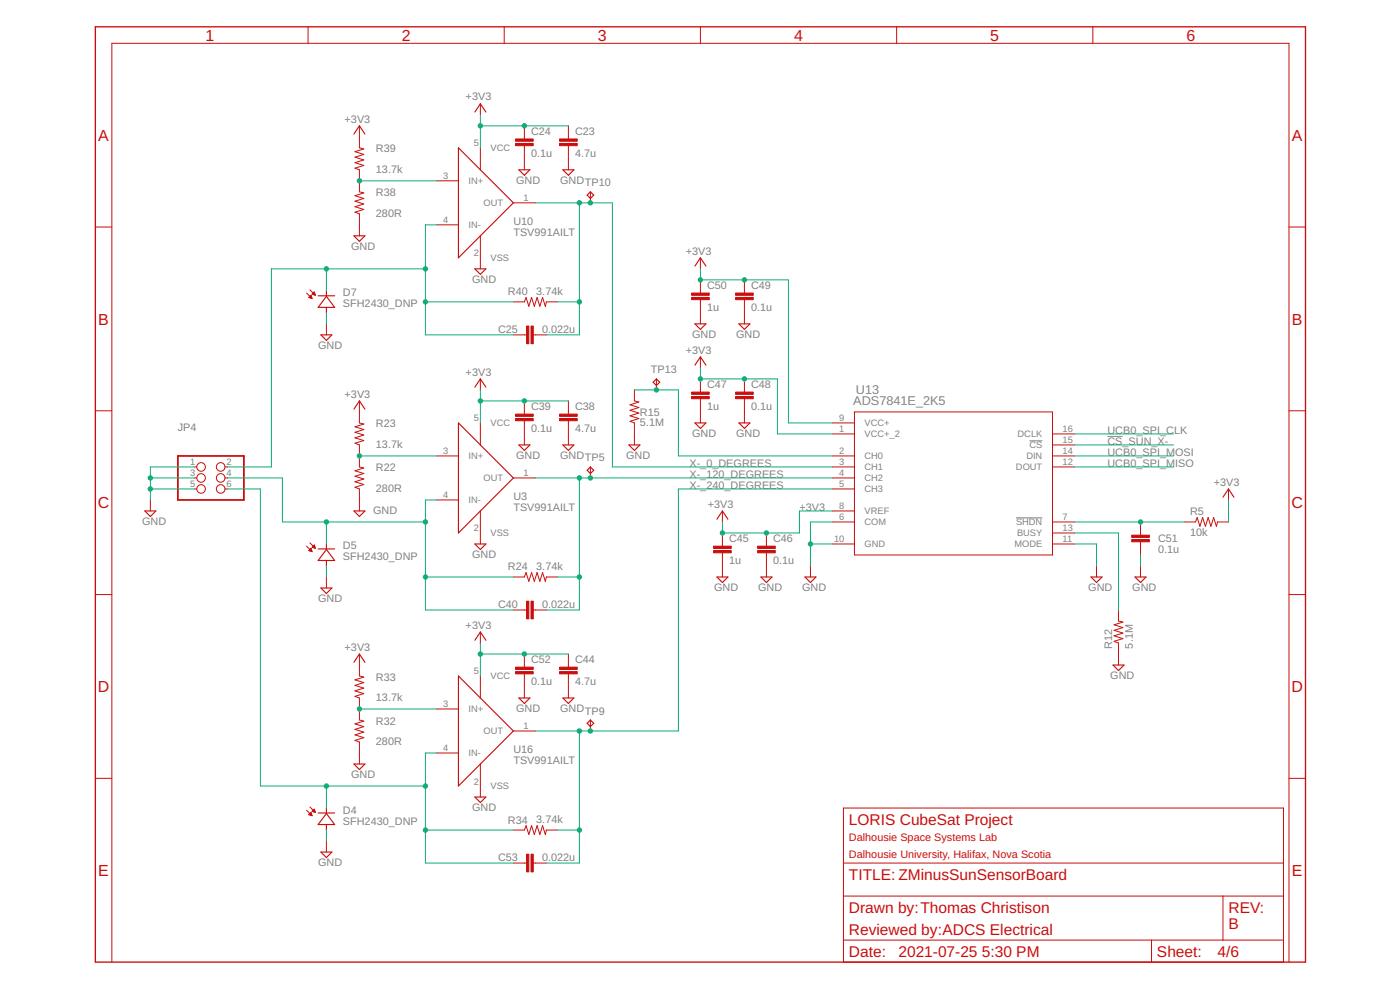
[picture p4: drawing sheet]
<svg xmlns="http://www.w3.org/2000/svg" width="420mm" height="297mm" viewBox="0 0 420 297" stroke-linecap="round" stroke-linejoin="round" font-family="sans-serif">
<path d="M308.9 132.3h3.9M332.4 130.9h4.5M304.9 155.4h7.9" fill="none" stroke="#808080" stroke-width=".3"/>
<g fill="none" stroke="#c90d0c" stroke-width=".3">
<path d="M92.5 8v5M151.3 8v5M210.2 8v5M269.1 8v5M328 8v5M107.9 37.7v6.6l1.3 .4-2.7 .8 2.7 .8-2.7 .9 2.7 .8-2.7 .8 2.7 .8-2.7 .9 1.4 .4v6.7l1.3 .3-2.7 .8 2.7 .8-2.7 .9 2.7 .8-2.7 .8 2.7 .8-2.7 .9 1.4 .5v6.6M144.2 31.1v3.3M157.4 37.7v4M170.6 37.7v4M131 54.3h6.6M144.2 44.3v6.6M157.4 43.7v7.2"/>
<path d="M170.6 43.7v7.2M177.2 57.6v3.3M28.6 68.1h5M131 67.5h6.6M144.2 70.8v9.9M154.1 60.9h6.6M210.2 77.4v3.3M386.8 68.1h5M92 87.9l1.3 1.4M92.7 89.3l.6-.7 .4 1zM92.7 89.2h.8M92.9 89h.6"/>
<path d="M93 87l1.3 1.3M93 88.9h.4M93.1 89.4h.5M93.2 88.7h.2M93.6 89.6h.1M93.7 88.3l.6-.7 .4 1zM93.7 88.2h.8M93.9 88.1h.6M94 88.4h.6M94 87.9h.4M94.2 87.7h.2M94.5 88.6h.1"/>
<path d="M98 97.2v3.3M154.1 90.6h3.3l.5-1.3 .8 2.6 .8-2.6 .9 2.6 .8-2.6 .8 2.6 .8-2.6 .9 2.6 .3-1.3h3.3M210.2 84v3.9M210.2 89.9v7.3M223.4 84v3.9M223.4 89.9v7.3M144.2 113.7v3.3M154.1 100.5h4M160 100.5h4M190.4 117v3.3l1.3 .3-2.6 .9 2.6 .8-2.6 .8 2.6 .8-2.6 .9 2.6 .8-2.6 .8 1.3 .5v6.6M197 113.7v3.3M210.2 107.1v3.3"/>
<path d="M210.2 113.7v3.9M210.2 119.6v7.3M223.4 113.7v3.9M223.4 119.6v7.3M28.6 123.3h5M107.9 120.3v6.6l1.3 .3-2.7 .9 2.7 .8-2.7 .8 2.7 .8-2.7 .9 2.7 .8-2.7 .8 1.4 .5v6.6l1.3 .3-2.7 .8 2.7 .9-2.7 .8 2.7 .8-2.7 .8 2.7 .9-2.7 .8 1.4 .5v6.6M131 136.8h6.6M144.2 126.9v6.6M157.4 120.3v3.9M157.4 126.2v7.3M170.6 120.3v3.9M170.6 126.2v7.3"/>
<path d="M249.8 130.2h6.6M249.8 136.8h6.6M249.8 126.9h6.6M256.4 123.6h59.5v42.9h-59.5zM315.9 130.2h6.6M315.9 136.8h6.6M315.9 133.5h6.6M386.8 123.3h5M45.1 150v3.3M58.3 140.1h.8M58.3 143.4h.8M58.3 146.7h.8"/>
<path d="M67.5 140.1h.7M67.5 143.4h.7M67.5 146.7h.7M131 150h6.6M144.2 153.3v9.9M154.1 143.4h6.6M177.2 140.1v3.3M216.8 153.3v3.3M216.8 159.9v4M230 159.9v4M249.8 140.1h6.6M249.8 143.4h6.6"/>
<path d="M249.8 146.7h6.6M249.8 156.6h6.6M249.8 153.3h6.6M315.9 140.1h6.6M315.9 156.6h6.6M315.9 159.9h6.6M342.3 156.6v4M355.5 156.6h3.3l.5-1.3 .8 2.6 .8-2.6 .9 2.6 .8-2.6 .8 2.6 .8-2.6 .9 2.6 .3-1.3h3.3M368.7 146.7v3.3M28.6 178.4h5M92 163.9l1.3 1.3M92.7 165.2l.6-.7 .4 1z"/>
<path d="M92.8 165.1h.7M92.8 165.2h.8M92.9 164.9h.6M93 162.9l1.3 1.3M93.1 164.7h.3M93.3 164.6h.1M93.3 165.4h.3M93.8 164.3h.8M93.8 164.1h.7M94 163.9h.4M94.1 163.7h.3M94.3 163.6h.1"/>
<path d="M94.3 164.4h.3M94.3 163.5l.4 1-1-.3zM98 173.1v3.3M154.1 173.1h3.3l.5-1.3 .8 2.6 .8-2.6 .9 2.6 .8-2.6 .8 2.6 .8-2.6 .9 2.6 .3-1.3h3.3M216.8 165.9v7.2M230 165.9v7.2M243.2 169.8v3.3M249.8 163.2h6.6M315.9 163.2h6.6M329.1 169.8v3.3M342.3 162.6v3.9M342.3 169.8v3.3"/>
<path d="M386.8 178.4h5M107.9 196.2v6.6l1.3 .4-2.7 .8 2.7 .8-2.7 .8 2.7 .9-2.7 .8 2.7 .8-2.7 .8 1.4 .5v6.6l1.3 .4-2.7 .8 2.7 .8-2.7 .8 2.7 .9-2.7 .8 2.7 .8-2.7 .8 1.4 .5v6.6M144.2 189.6v3.3M154.1 183h4M157.4 196.2v4M160 183h4M170.6 196.2v4M335.7 183v3.3l1.3 .3-2.7 .9 2.7 .8-2.7 .8 2.7 .8-2.7 .9 2.7 .8-2.7 .8 1.4 .5v6.6M131 212.7h6.6M144.2 202.8v6.6M154.1 219.3h6.6M157.4 202.2v7.2"/>
<path d="M170.6 202.2v7.2M177.2 216v3.3M28.6 233.5h5M131 225.9h6.6M144.2 229.2v9.9M386.8 233.5h5M92 243.1l1.3 1.3M92.7 244.4l.6-.6 .4 1M92.7 244.4l1 .4M92.7 244.4h.9M92.8 244.3h.7M93 242.1l1.3 1.3"/>
<path d="M93 244.1h.4M93.2 244.6h.4M93.2 243.9h.2M93.6 244.8h.1M93.7 243.4l.6-.6 .4 1zM93.7 243.4h.8M93.8 243.3h.7M94 243.1h.4M94.1 243.6h.5M94.2 242.9h.2M94.6 243.8h.1M98 252.3v3.4"/>
<path d="M154.1 259h4M154.1 249h3.3l.5-1.3 .8 2.7 .8-2.7 .9 2.7 .8-2.7 .8 2.7 .8-2.7 .9 2.7 .3-1.4h3.3M160 259h4M253.1 242.4h132.1v46.3h-132.1zM253.1 259h132.1M253.1 268.9h132.1M367 268.9v13.2M33.6 288.7v-275.7h353.2v275.7M253.1 282.1h132.1M345.6 282.1v6.6"/>
<circle cx="60.3" cy="143.4" r="1.29"/>
<circle cx="60.3" cy="146.7" r="1.29"/>
<circle cx="60.3" cy="140.1" r="1.29"/>
<circle cx="66.2" cy="143.4" r="1.29"/>
<circle cx="66.2" cy="140.1" r="1.29"/>
<circle cx="66.2" cy="146.7" r="1.29"/>
</g>
<g fill="#c90d0c" stroke="#c90d0c" stroke-width=".3">
<path d="M214.2 165.2h5.3v.7h-5.3z"/>
<path d="M214.2 163.9h5.3v.6h-5.3z"/>
<path d="M227.4 165.2h5.3v.7h-5.3z"/>
<path d="M227.4 163.9h5.3v.6h-5.3z"/>
<path d="M207.6 119h5.3v.6h-5.3z"/>
<path d="M207.6 117.6h5.3v.7h-5.3z"/>
<path d="M220.8 119h5.3v.6h-5.3z"/>
<path d="M220.8 117.6h5.3v.7h-5.3z"/>
<path d="M220.8 89.2h5.3v.7h-5.3z"/>
<path d="M220.8 87.9h5.3v.7h-5.3z"/>
<path d="M207.6 89.2h5.3v.7h-5.3z"/>
<path d="M207.6 87.9h5.3v.7h-5.3z"/>
<path d="M339.6 161.9h5.3v.7h-5.3z"/>
<path d="M339.6 160.6h5.3v.6h-5.3z"/>
<path d="M167.9 43h5.3v.7h-5.3z"/>
<path d="M167.9 41.7h5.3v.7h-5.3z"/>
<path d="M154.7 43h5.3v.7h-5.3z"/>
<path d="M154.7 41.7h5.3v.7h-5.3z"/>
<path d="M159.4 97.8h.6v5.3h-.6z"/>
<path d="M158 97.8h.7v5.3h-.7z"/>
<path d="M167.9 125.6h5.3v.6h-5.3z"/>
<path d="M167.9 124.2h5.3v.7h-5.3z"/>
<path d="M154.7 125.6h5.3v.6h-5.3z"/>
<path d="M154.7 124.2h5.3v.7h-5.3z"/>
<path d="M159.4 180.4h.6v5.3h-.6z"/>
<path d="M158 180.4h.7v5.3h-.7z"/>
<path d="M167.9 201.5h5.3v.7h-5.3z"/>
<path d="M167.9 200.2h5.3v.7h-5.3z"/>
<path d="M154.7 201.5h5.3v.7h-5.3z"/>
<path d="M154.7 200.2h5.3v.7h-5.3z"/>
<path d="M159.4 256.3h.6v5.3h-.6z"/>
<path d="M158 256.3h.7v5.3h-.7z"/>
</g>
<g fill="none" stroke="#c90d0c" stroke-width=".34">
<path d="M142.5 33.6l1.7-2.5 1.6 2.5M106.2 40.2l1.7-2.5 1.6 2.5M137.6 44.3l16.5 16.6-16.5 16.5zM155.7 50.9h3.3l-1.6 1.7zM168.9 50.9h3.3l-1.6 1.7zM177.2 57.6l1 .9-1 1-1-1zM106.2 70.8h3.3l-1.6 1.6zM208.6 79.8l1.6-2.4 1.7 2.4M95.5 88.8h4.9M98 87.3v1.6M98 92.2v1.7M98 88.9l2.4 3.3h-4.9z"/>
<path d="M142.5 80.7h3.3l-1.6 1.6zM208.6 97.2h3.3l-1.7 1.6zM221.8 97.2h3.3l-1.7 1.6zM96.3 100.5h3.3l-1.6 1.6zM142.5 116.2l1.7-2.5 1.6 2.5M196 114.7l1-1 1 1-1 1zM208.6 109.6l1.6-2.5 1.7 2.5M106.2 122.8l1.7-2.5 1.6 2.5M137.6 126.9l16.5 16.5-16.5 16.5zM155.7 133.5h3.3l-1.6 1.6zM168.9 133.5h3.3l-1.6 1.6zM188.7 133.5h3.3l-1.6 1.6z"/>
<path d="M208.6 126.9h3.3l-1.7 1.6zM221.8 126.9h3.3l-1.7 1.6zM43.5 153.3h3.3l-1.7 1.7zM106.2 153.3h3.3l-1.6 1.7zM177.2 140.1l1 1-1 1-1-1zM215.2 155.8l1.6-2.5 1.7 2.5M367 149.2l1.7-2.5 1.6 2.5M95.5 164.7h4.9M96.3 176.4h3.3l-1.6 1.7zM98 163.2v1.7M98 168.2v1.6M98 164.9l2.4 3.3h-4.9z"/>
<path d="M142.5 163.2h3.3l-1.6 1.7zM215.2 173.1h3.3l-1.7 1.7zM228.4 173.1h3.3l-1.7 1.7zM241.6 173.1h3.3l-1.7 1.7zM327.4 173.1h3.3l-1.6 1.7zM340.6 173.1h3.3l-1.6 1.7zM106.2 198.7l1.7-2.5 1.6 2.5M142.5 192.1l1.7-2.5 1.6 2.5M334 199.5h3.3l-1.6 1.7zM137.6 202.8l16.5 16.5-16.5 16.5zM155.7 209.4h3.3l-1.6 1.7zM168.9 209.4h3.3l-1.6 1.7z"/>
<path d="M177.2 216l1 1-1 1-1-1zM106.2 229.2h3.3l-1.6 1.7zM142.5 239.1h3.3l-1.6 1.7zM95.5 243.9h4.9M96.3 255.7h3.3l-1.6 1.6zM98 244.1l2.4 3.3h-4.9zM98 242.4v1.7M98 247.4v1.6"/>
</g>
<path d="M28.6 8h363.2v280.7h-363.2z" fill="none" stroke="#c90d0c" stroke-width=".4"/>
<path d="M53.4 136.8h19.8v13.2h-19.8z" fill="none" stroke="#c90d0c" stroke-width=".53"/>
<g fill="none" stroke="#0dab76" stroke-width=".3">
<path d="M144.2 37.7h26.4M144.2 34.4v9.9M107.9 54.3h23.1M131 67.5h-3.3v33h26.4M160.7 60.9h23.1v79.2h66M173.9 60.9v39.6h-9.9M98 80.7v6.6M98 93.9v3.3M127.7 80.7h-46.3v59.4h-13.2M127.7 90.6h26.4M167.3 90.6h6.6M210.2 80.7v3.3h26.4v42.9h13.2"/>
<path d="M144.2 117v9.9M190.4 117h13.2v19.8h46.2M210.2 110.4v3.3h23.1v16.5h16.5M107.9 136.8h23.1M144.2 120.3h26.4M322.5 130.2h29.7M322.5 136.8h29.7M322.5 133.5h29.7M45.1 146.7h13.2M45.1 143.4h13.2M58.3 140.1h-13.2v9.9M68.2 143.4h16.6v13.2h42.9"/>
<path d="M68.2 146.7h9.9v89.1h49.6M98 156.6v6.6M131 150h-3.3v33h26.4M160.7 143.4h89.1M173.9 143.4v39.6h-9.9M249.8 153.3h-9.9v6.6h-23.1v-3.3M249.8 156.6h-6.6v13.2M249.8 146.7h-46.2v72.6h-42.9M322.5 140.1h29.7M322.5 159.9h13.2v23.1M322.5 156.6h33M368.7 150v6.6"/>
<path d="M98 169.8v3.3M127.7 173.1h26.4M167.3 173.1h6.6M243.2 163.2h6.6M322.5 163.2h6.6v6.6M342.3 166.5v3.3M144.2 192.9v9.9M144.2 196.2h26.4M107.9 212.7h23.1M173.9 219.3v39.7h-9.9M98 235.8v6.6M131 225.9h-3.3v33.1h26.4"/>
<path d="M98 249v3.3M127.7 249h26.4M167.3 249h6.6"/>
</g>
<g fill="#0dab76" stroke="#0dab76" stroke-width=".3">
<circle cx="230" cy="159.9" r=".66"/>
<circle cx="216.8" cy="159.9" r=".66"/>
<circle cx="223.4" cy="84" r=".66"/>
<circle cx="210.2" cy="84" r=".66"/>
<circle cx="223.4" cy="113.7" r=".66"/>
<circle cx="210.2" cy="113.7" r=".66"/>
<circle cx="157.4" cy="37.7" r=".66"/>
<circle cx="144.2" cy="37.7" r=".66"/>
<circle cx="157.4" cy="120.3" r=".66"/>
<circle cx="144.2" cy="120.3" r=".66"/>
<circle cx="157.4" cy="196.2" r=".66"/>
<circle cx="144.2" cy="196.2" r=".66"/>
<circle cx="243.2" cy="163.2" r=".66"/>
<circle cx="45.1" cy="146.7" r=".66"/>
<circle cx="45.1" cy="143.4" r=".66"/>
<circle cx="98" cy="80.7" r=".66"/>
<circle cx="127.7" cy="90.6" r=".66"/>
<circle cx="127.7" cy="80.7" r=".66"/>
<circle cx="98" cy="156.6" r=".66"/>
<circle cx="127.7" cy="173.1" r=".66"/>
<circle cx="127.7" cy="156.6" r=".66"/>
<circle cx="98" cy="235.8" r=".66"/>
<circle cx="127.7" cy="249" r=".66"/>
<circle cx="127.7" cy="235.8" r=".66"/>
<circle cx="342.3" cy="156.6" r=".66"/>
<circle cx="173.9" cy="143.4" r=".66"/>
<circle cx="173.9" cy="173.1" r=".66"/>
<circle cx="177.2" cy="143.4" r=".66"/>
<circle cx="173.9" cy="219.3" r=".66"/>
<circle cx="173.9" cy="249" r=".66"/>
<circle cx="177.2" cy="219.3" r=".66"/>
<circle cx="197" cy="117" r=".66"/>
<circle cx="173.9" cy="60.9" r=".66"/>
<circle cx="173.9" cy="90.6" r=".66"/>
<circle cx="177.2" cy="60.9" r=".66"/>
<circle cx="107.9" cy="54.3" r=".66"/>
<circle cx="107.9" cy="136.8" r=".66"/>
<circle cx="107.9" cy="212.7" r=".66"/>
</g>
<g font-size="4.8" fill="#c90d0c">
<text x="61.7" y="12.2">1</text>
<text x="120.6" y="12.2">2</text>
<text x="179.4" y="12.2">3</text>
<text x="238.3" y="12.2">4</text>
<text x="297.2" y="12.2">5</text>
<text x="356.1" y="12.2">6</text>
<text x="29.5" y="42.2">A</text>
<text x="387.7" y="42.2">A</text>
<text x="29.5" y="97.4">B</text>
<text x="387.7" y="97.4">B</text>
<text x="29.4" y="152.5">C</text>
<text x="387.6" y="152.5">C</text>
<text x="29.4" y="207.7">D</text>
<text x="387.6" y="207.7">D</text>
<text x="29.5" y="262.8">E</text>
<text x="387.7" y="262.8">E</text>
</g>
<g font-size="4.7" fill="#c90d0c">
<text x="254.8" y="247.4">LORIS CubeSat Project</text>
<text x="254.8" y="263.9">TITLE: ZMinusSunSensorBoard</text>
<text x="254.8" y="273.8">Drawn by:Thomas Christison</text>
<text x="368.7" y="273.8">REV:</text>
<text x="254.8" y="280.4">Reviewed by:ADCS Electrical</text>
<text x="368.7" y="278.8">B</text>
<text x="254.8" y="287">Date:</text>
<text x="269.6" y="287">2021-07-25</text>
<text x="294.7" y="287">5:30 PM</text>
<text x="347.2" y="287">Sheet:</text>
<text x="365.4" y="287">4/6</text>
</g>
<g font-size="3.8" fill="#808080">
<text x="256.9" y="118.3">U13</text>
<text x="256.1" y="121.6">ADS7841E_2K5</text>
</g>
<g font-size="3.3" fill="#808080">
<text x="139.8" y="30.2">+3V3</text>
<text x="103.4" y="36.8">+3V3</text>
<text x="159.4" y="40.6">C24</text>
<text x="172.6" y="40.6">C23</text>
<text x="112.8" y="45.7">R39</text>
<text x="159.4" y="47.2">0.1u</text>
<text x="172.6" y="47.2">4.7u</text>
<text x="112.8" y="51.9">13.7k</text>
<text x="112.8" y="58.9">R38</text>
<text x="154.9" y="55.1">GND</text>
<text x="168.1" y="55.1">GND</text>
<text x="175.5" y="55.9">TP10</text>
<text x="112.8" y="65.2">280R</text>
<text x="154.1" y="70.8">TSV991AILT</text>
<text x="154.1" y="67.5">U10</text>
<text x="105.4" y="74.9">GND</text>
<text x="205.8" y="76.4">+3V3</text>
<text x="102.9" y="88.9">D7</text>
<text x="141.7" y="84.8">GND</text>
<text x="152.4" y="88.6">R40</text>
<text x="160.9" y="88.6">3.74k</text>
<text x="212.2" y="86.8">C50</text>
<text x="225.4" y="86.8">C49</text>
<text x="102.9" y="92.2">SFH2430_DNP</text>
<text x="212.2" y="93.4">1u</text>
<text x="225.4" y="93.4">0.1u</text>
<text x="149.5" y="100">C25</text>
<text x="162.7" y="100">0.022u</text>
<text x="207.7" y="101.3">GND</text>
<text x="220.9" y="101.3">GND</text>
<text x="95.5" y="104.6">GND</text>
<text x="205.8" y="106.1">+3V3</text>
<text x="139.8" y="112.7">+3V3</text>
<text x="195.4" y="112">TP13</text>
<text x="103.4" y="119.3">+3V3</text>
<text x="212.2" y="116.5">C47</text>
<text x="225.4" y="116.5">C48</text>
<text x="159.4" y="123.1">C39</text>
<text x="172.6" y="123.1">C38</text>
<text x="192.1" y="124.9">R15</text>
<text x="212.2" y="123.1">1u</text>
<text x="225.4" y="123.1">0.1u</text>
<text x="53.4" y="129.4">JP4</text>
<text x="112.8" y="128.2">R23</text>
<text x="159.4" y="129.7">0.1u</text>
<text x="172.6" y="129.7">4.7u</text>
<text x="192.1" y="127.9">5.1M</text>
<text x="207.7" y="131">GND</text>
<text x="220.9" y="131">GND</text>
<text x="332.4" y="130.2">UCB0_SPI_CLK</text>
<text x="112.8" y="134.5">13.7k</text>
<text x="154.9" y="137.6">GND</text>
<text x="168.1" y="137.6">GND</text>
<text x="187.9" y="137.6">GND</text>
<text x="332.4" y="136.8">UCB0_SPI_MOSI</text>
<text x="332.4" y="133.5">CS_SUN_X-</text>
<text x="112.8" y="141.5">R22</text>
<text x="175.5" y="138.4">TP5</text>
<text x="206.9" y="143.4">X-_120_DEGREES</text>
<text x="206.9" y="140.1">X-_0_DEGREES</text>
<text x="332.4" y="140.1">UCB0_SPI_MISO</text>
<text x="112.8" y="147.7">280R</text>
<text x="206.9" y="146.7">X-_240_DEGREES</text>
<text x="364.3" y="145.7">+3V3</text>
<text x="112" y="154.1">GND</text>
<text x="154.1" y="153.3">TSV991AILT</text>
<text x="154.1" y="150">U3</text>
<text x="212.4" y="152.3">+3V3</text>
<text x="239.9" y="153.3">+3V3</text>
<text x="357.1" y="154.7">R5</text>
<text x="42.6" y="157.4">GND</text>
<text x="357.1" y="160.9">10k</text>
<text x="102.9" y="164.9">D5</text>
<text x="141.7" y="167.3">GND</text>
<text x="218.8" y="162.7">C45</text>
<text x="232" y="162.7">C46</text>
<text x="347.6" y="166">0.1u</text>
<text x="347.6" y="162.7">C51</text>
<text x="102.9" y="168.2">SFH2430_DNP</text>
<text x="152.4" y="171.2">R24</text>
<text x="160.9" y="171.1">3.74k</text>
<text x="218.8" y="169.3">1u</text>
<text x="232" y="169.3">0.1u</text>
<text x="214.3" y="177.2">GND</text>
<text x="227.5" y="177.2">GND</text>
<text x="240.8" y="177.2">GND</text>
<text x="326.6" y="177.2">GND</text>
<text x="339.8" y="177.2">GND</text>
<text x="95.5" y="180.5">GND</text>
<text x="149.5" y="182.5">C40</text>
<text x="162.7" y="182.5">0.022u</text>
<text x="139.8" y="188.6">+3V3</text>
<text x="103.4" y="195.2">+3V3</text>
<text x="333.7" y="194.6" transform="rotate(-90 333.7 194.6)">R12</text>
<text x="340" y="194.6" transform="rotate(-90 340 194.6)">5.1M</text>
<text x="159.4" y="199">C52</text>
<text x="172.6" y="199">C44</text>
<text x="333.2" y="203.7">GND</text>
<text x="112.8" y="204.2">R33</text>
<text x="159.4" y="205.6">0.1u</text>
<text x="172.6" y="205.6">4.7u</text>
<text x="112.8" y="210.4">13.7k</text>
<text x="154.9" y="213.6">GND</text>
<text x="168.1" y="213.6">GND</text>
<text x="175.5" y="214.4">TP9</text>
<text x="112.8" y="217.4">R32</text>
<text x="112.8" y="223.6">280R</text>
<text x="154.1" y="225.9">U16</text>
<text x="105.4" y="233.4">GND</text>
<text x="154.1" y="229.2">TSV991AILT</text>
<text x="102.9" y="244.1">D4</text>
<text x="141.7" y="243.3">GND</text>
<text x="102.9" y="247.4">SFH2430_DNP</text>
<text x="152.4" y="247.1">R34</text>
<text x="160.9" y="247.1">3.74k</text>
<text x="95.5" y="259.8">GND</text>
<text x="149.5" y="258.5">C53</text>
<text x="162.7" y="258.5">0.022u</text>
</g>
<g font-size="3.3" fill="#c90d0c">
<text x="254.8" y="252.4">Dalhousie Space Systems Lab</text>
<text x="254.8" y="257.3">Dalhousie University, Halifax, Nova Scotia</text>
</g>
<g font-size="2.8" fill="#808080">
<text x="142.2" y="43.9">5</text>
<text x="147.2" y="45.3">VCC</text>
<text x="133" y="53.8">3</text>
<text x="140.6" y="55.2">IN+</text>
<text x="145.1" y="61.9">OUT</text>
<text x="157.1" y="60.4">1</text>
<text x="133" y="67">4</text>
<text x="140.6" y="68.5">IN-</text>
<text x="142.2" y="76.9">2</text>
<text x="147.2" y="78.4">VSS</text>
<text x="142.2" y="126.4">5</text>
<text x="147.2" y="127.9">VCC</text>
<text x="251.9" y="129.7">1</text>
<text x="251.9" y="126.4">9</text>
<text x="259.5" y="131.2">VCC+_2</text>
<text x="259.5" y="127.9">VCC+</text>
<text x="305.4" y="131.2">DCLK</text>
<text x="318.9" y="129.7">16</text>
<text x="133" y="136.3">3</text>
<text x="140.6" y="137.8">IN+</text>
<text x="251.9" y="136.3">2</text>
<text x="259.5" y="137.8">CH0</text>
<text x="308" y="137.8">DIN</text>
<text x="309" y="134.5">CS</text>
<text x="318.9" y="136.3">14</text>
<text x="318.9" y="133">15</text>
<text x="57.1" y="139.6">1</text>
<text x="57.1" y="142.9">3</text>
<text x="68" y="139.6">2</text>
<text x="68" y="142.9">4</text>
<text x="157.1" y="142.9">1</text>
<text x="251.9" y="139.6">3</text>
<text x="251.9" y="142.9">4</text>
<text x="259.5" y="141.1">CH1</text>
<text x="304.9" y="141.1">DOUT</text>
<text x="318.9" y="139.6">12</text>
<text x="57.1" y="146.2">5</text>
<text x="68" y="146.2">6</text>
<text x="133" y="149.5">4</text>
<text x="145.1" y="144.4">OUT</text>
<text x="251.9" y="146.2">5</text>
<text x="259.5" y="144.4">CH2</text>
<text x="259.5" y="147.7">CH3</text>
<text x="140.6" y="151">IN-</text>
<text x="251.9" y="152.8">8</text>
<text x="259.5" y="154.3">VREF</text>
<text x="142.2" y="159.4">2</text>
<text x="147.2" y="160.9">VSS</text>
<text x="251.9" y="156.1">6</text>
<text x="259.5" y="157.6">COM</text>
<text x="304.9" y="157.6">SHDN</text>
<text x="305.2" y="160.9">BUSY</text>
<text x="318.9" y="156.1">7</text>
<text x="318.9" y="159.4">13</text>
<text x="250.3" y="162.7">10</text>
<text x="259.5" y="164.2">GND</text>
<text x="304.4" y="164.2">MODE</text>
<text x="318.9" y="162.7">11</text>
<text x="142.2" y="202.4">5</text>
<text x="147.2" y="203.8">VCC</text>
<text x="133" y="212.3">3</text>
<text x="140.6" y="213.7">IN+</text>
<text x="145.1" y="220.3">OUT</text>
<text x="157.1" y="218.9">1</text>
<text x="133" y="225.5">4</text>
<text x="140.6" y="226.9">IN-</text>
<text x="142.2" y="235.4">2</text>
<text x="147.2" y="236.8">VSS</text>
</g>
</svg>
